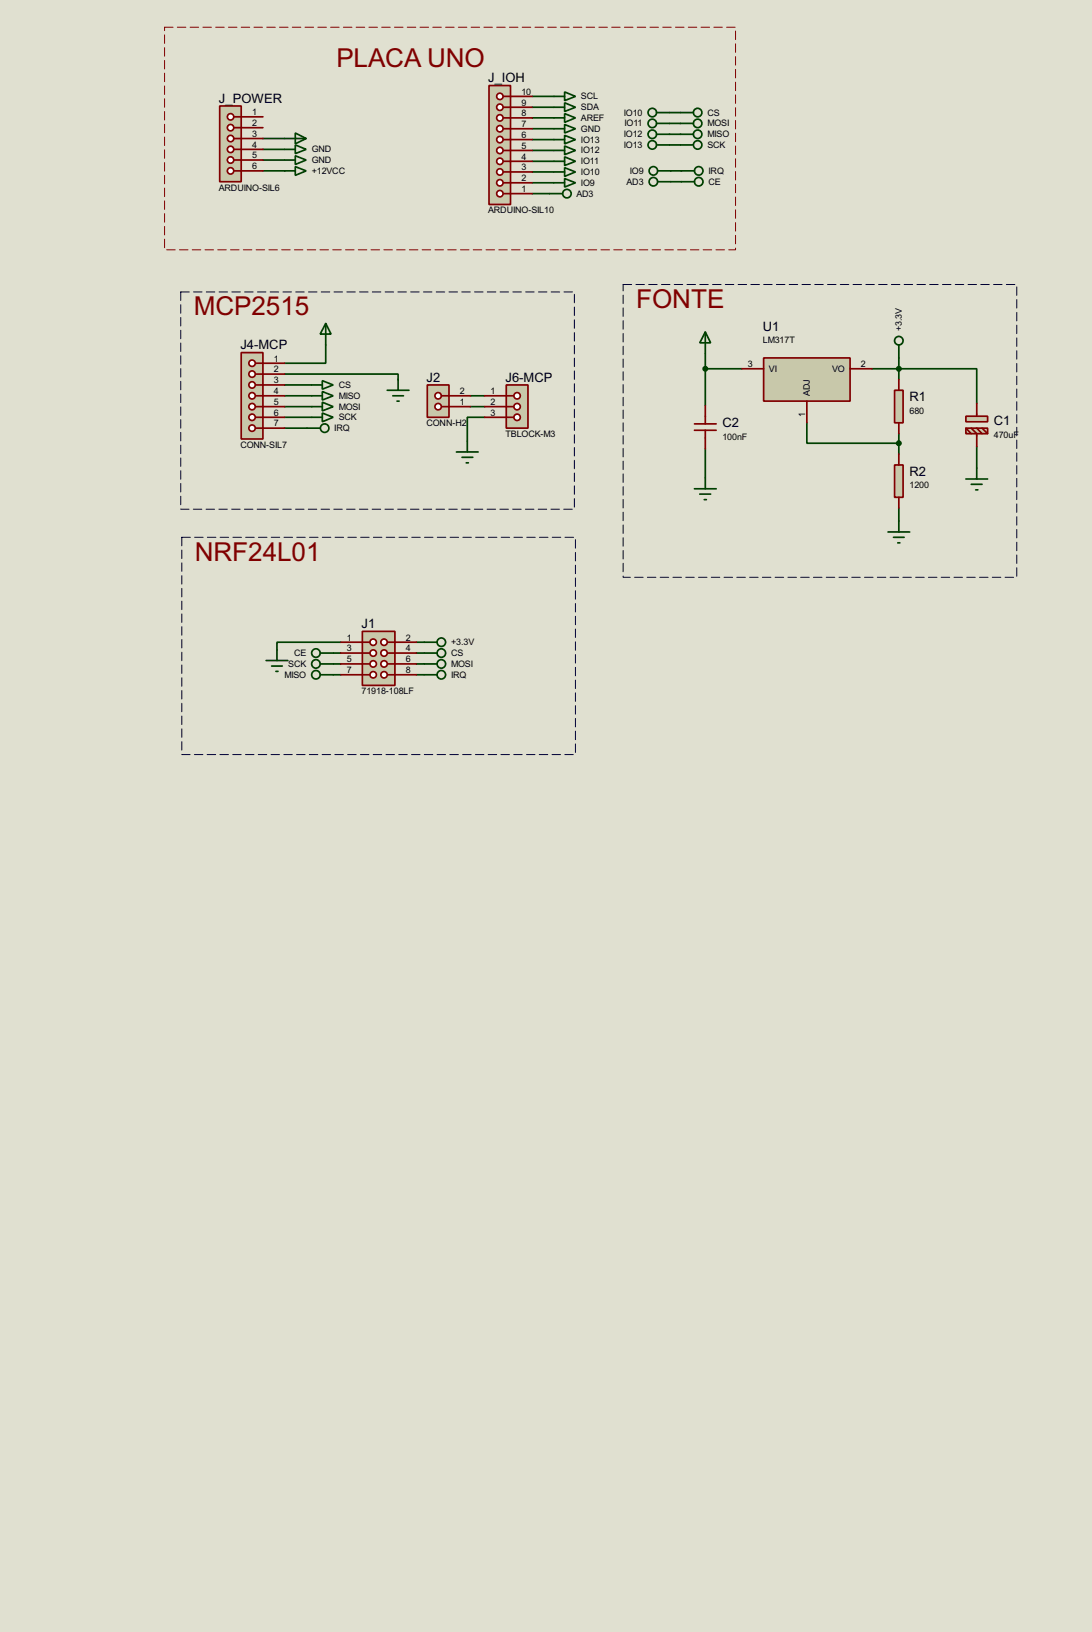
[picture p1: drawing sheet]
<svg xmlns="http://www.w3.org/2000/svg" width="256mm" height="383mm" viewBox="0 0 256 383" stroke-linecap="round" stroke-linejoin="round" font-family="sans-serif">
<path d="M0 0h256.5v383.5h-256.5z" fill="#e0e0d0"/>
<g fill="none" stroke="#004000" stroke-width=".4">
<path d="M61.8 35.1h7.6M61.8 37.6h7.6M61.8 32.6h5.1M69.4 34.1l2.5 1-2.5 1zM69.4 36.6l2.5 1-2.5 1.1zM69.4 39.2l2.5 1-2.5 1zM125 30.3h5.1M125 27.7h5.1M125 37.9h5.1M125 35.4h5.1M125 32.8h5.1M125 25.2h5.1"/>
<path d="M125 22.7h5.1M157.3 26.5h2.5M157.3 29h2.5M157.3 31.6h2.5M157.3 34.1h2.5M61.8 40.2h7.6M125 43h5.1M125 40.4h5.1M125 45.5h4.1M157.5 40.2h2.6M157.5 42.7h2.6M66.9 87.9h26.6v1.3"/>
<path d="M66.9 90.5h6.3M66.9 93h6.3M66.9 95.6h6.3M66.9 98.1h6.3M76.5 81.1v4.3h-9.6M110.5 93h3.3M110.5 95.6h3.3M113.8 98.1h-4v5.6M165.7 86.7h8.6M165.7 83.1v12.2M189.5 99.4v4.8h21.6M204.8 86.7h24.6v8.1"/>
<path d="M211.1 84.1v5.1M66.9 100.6h5.3M165.7 105.5v6.8M211.1 101.9v4.8M211.1 119.4v3.1M229.4 105v5M78.3 153.5h1.8M78.3 156h1.8M78.3 158.6h1.8M80.1 150.9h-15v1.8M97.8 153.5h1.8M97.8 156h1.8"/>
<path d="M97.8 158.6h1.8M97.8 150.9h1.8"/>
</g>
<path d="M38.7 6.4h134.1v52.3h-134.1z" fill="none" stroke="#e0e0d0" stroke-width=".23"/>
<path d="M38.7 6.4h134.1v52.3h-134.1z" fill="none" stroke="#800000" stroke-width=".23" stroke-dasharray="2 1"/>
<path d="M51.6 24.9h5.1v17.8h-5.1z" fill="#c8c8aa" stroke="#800000" stroke-width=".4"/>
<path d="M54.9 27.5h1.8" fill="none" stroke="#800000" stroke-width=".4"/>
<circle cx="54.1" cy="27.5" r=".75" fill="#feffff" stroke="#800000" stroke-width=".4"/>
<path d="M54.9 30h1.8" fill="none" stroke="#800000" stroke-width=".4"/>
<circle cx="54.1" cy="30" r=".75" fill="#feffff" stroke="#800000" stroke-width=".4"/>
<path d="M54.9 32.6h1.8" fill="none" stroke="#800000" stroke-width=".4"/>
<circle cx="54.1" cy="32.6" r=".75" fill="#feffff" stroke="#800000" stroke-width=".4"/>
<path d="M54.9 35.1h1.8" fill="none" stroke="#800000" stroke-width=".4"/>
<circle cx="54.1" cy="35.1" r=".75" fill="#feffff" stroke="#800000" stroke-width=".4"/>
<path d="M54.9 37.6h1.8" fill="none" stroke="#800000" stroke-width=".4"/>
<circle cx="54.1" cy="37.6" r=".75" fill="#feffff" stroke="#800000" stroke-width=".4"/>
<path d="M54.9 40.2h1.8" fill="none" stroke="#800000" stroke-width=".4"/>
<circle cx="54.1" cy="40.2" r=".75" fill="#feffff" stroke="#800000" stroke-width=".4"/>
<path d="M56.7 27.5h5.1M56.7 30h5.1M56.7 32.6h5.1M56.7 35.1h5.1M56.7 37.6h5.1M56.7 40.2h5.1" fill="none" stroke="#800000" stroke-width=".4"/>
<path d="M66.9 32.6h5M69.4 31.3l2.5 1.3-2.5 1.2zM130.1 30.3h2.5M130.1 27.7h2.5M132.6 29.3l2.6 1-2.6 1zM132.6 26.7l2.6 1-2.6 1.1zM130.1 43h2.5M132.6 42l2.6 1-2.6 1z" fill="none" stroke="#004000" stroke-width=".4"/>
<path d="M114.9 20.1h5v28h-5z" fill="#c8c8aa" stroke="#800000" stroke-width=".4"/>
<path d="M118.2 45.5h1.7" fill="none" stroke="#800000" stroke-width=".4"/>
<circle cx="117.4" cy="45.5" r=".75" fill="#feffff" stroke="#800000" stroke-width=".4"/>
<path d="M118.2 43h1.7" fill="none" stroke="#800000" stroke-width=".4"/>
<circle cx="117.4" cy="43" r=".75" fill="#feffff" stroke="#800000" stroke-width=".4"/>
<path d="M118.2 40.4h1.7" fill="none" stroke="#800000" stroke-width=".4"/>
<circle cx="117.4" cy="40.4" r=".75" fill="#feffff" stroke="#800000" stroke-width=".4"/>
<path d="M118.2 37.9h1.7" fill="none" stroke="#800000" stroke-width=".4"/>
<circle cx="117.4" cy="37.9" r=".75" fill="#feffff" stroke="#800000" stroke-width=".4"/>
<path d="M118.2 35.4h1.7" fill="none" stroke="#800000" stroke-width=".4"/>
<circle cx="117.4" cy="35.4" r=".75" fill="#feffff" stroke="#800000" stroke-width=".4"/>
<path d="M118.2 32.8h1.7" fill="none" stroke="#800000" stroke-width=".4"/>
<circle cx="117.4" cy="32.8" r=".75" fill="#feffff" stroke="#800000" stroke-width=".4"/>
<path d="M118.2 30.3h1.7" fill="none" stroke="#800000" stroke-width=".4"/>
<circle cx="117.4" cy="30.3" r=".75" fill="#feffff" stroke="#800000" stroke-width=".4"/>
<path d="M118.2 27.7h1.7" fill="none" stroke="#800000" stroke-width=".4"/>
<circle cx="117.4" cy="27.7" r=".75" fill="#feffff" stroke="#800000" stroke-width=".4"/>
<path d="M118.2 25.2h1.7" fill="none" stroke="#800000" stroke-width=".4"/>
<circle cx="117.4" cy="25.2" r=".75" fill="#feffff" stroke="#800000" stroke-width=".4"/>
<path d="M118.2 22.7h1.7" fill="none" stroke="#800000" stroke-width=".4"/>
<circle cx="117.4" cy="22.7" r=".75" fill="#feffff" stroke="#800000" stroke-width=".4"/>
<path d="M119.9 37.9h5.1M119.9 35.4h5.1M119.9 32.8h5.1M119.9 30.3h5.1M119.9 27.7h5.1M119.9 25.2h5.1M119.9 22.7h5.1M119.9 45.5h5.1M119.9 43h5.1M119.9 40.4h5.1" fill="none" stroke="#800000" stroke-width=".4"/>
<g fill="none" stroke="#004000" stroke-width=".4">
<path d="M130.1 37.9h2.5M130.1 35.4h2.5M130.1 32.8h2.5M130.1 25.2h2.5M130.1 22.7h2.5M132.6 39.4l2.6 1-2.6 1.1zM132.6 36.9l2.6 1-2.6 1zM132.6 34.3l2.6 1.1-2.6 1zM132.6 31.8l2.6 1-2.6 1zM132.6 24.2l2.6 1-2.6 1zM132.6 21.6l2.6 1.1-2.6 1zM130.1 40.4h2.5"/>
<path d="M73.2 95.6h2.5M73.2 98.1h2.5M73.2 93h2.5M73.2 90.5h2.5M75.7 94.5l2.6 1.1-2.6 1zM75.7 97.1l2.6 1-2.6 1zM75.7 92l2.6 1-2.6 1zM75.7 89.5l2.6 1-2.6 1zM91 91.7h5.1M92.3 93h2.5M93.3 94.3h.5M93.5 89.2v2.5"/>
</g>
<path d="M42.5 68.6h92.4v51.1h-92.4z" fill="none" stroke="#e0e0d0" stroke-width=".23"/>
<path d="M42.5 68.6h92.4v51.1h-92.4z" fill="none" stroke="#000040" stroke-width=".23" stroke-dasharray="2 1"/>
<path d="M56.7 82.9h5.1v20.3h-5.1z" fill="#c8c8aa" stroke="#800000" stroke-width=".4"/>
<path d="M60 85.4h1.8" fill="none" stroke="#800000" stroke-width=".4"/>
<circle cx="59.2" cy="85.4" r=".75" fill="#feffff" stroke="#800000" stroke-width=".4"/>
<path d="M60 87.9h1.8" fill="none" stroke="#800000" stroke-width=".4"/>
<circle cx="59.2" cy="87.9" r=".75" fill="#feffff" stroke="#800000" stroke-width=".4"/>
<path d="M60 90.5h1.8" fill="none" stroke="#800000" stroke-width=".4"/>
<circle cx="59.2" cy="90.5" r=".75" fill="#feffff" stroke="#800000" stroke-width=".4"/>
<path d="M60 93h1.8" fill="none" stroke="#800000" stroke-width=".4"/>
<circle cx="59.2" cy="93" r=".75" fill="#feffff" stroke="#800000" stroke-width=".4"/>
<path d="M60 95.6h1.8" fill="none" stroke="#800000" stroke-width=".4"/>
<circle cx="59.2" cy="95.6" r=".75" fill="#feffff" stroke="#800000" stroke-width=".4"/>
<path d="M60 98.1h1.8" fill="none" stroke="#800000" stroke-width=".4"/>
<circle cx="59.2" cy="98.1" r=".75" fill="#feffff" stroke="#800000" stroke-width=".4"/>
<path d="M60 100.6h1.8" fill="none" stroke="#800000" stroke-width=".4"/>
<circle cx="59.2" cy="100.6" r=".75" fill="#feffff" stroke="#800000" stroke-width=".4"/>
<path d="M61.8 85.4h5.1M61.8 87.9h5.1M61.8 90.5h5.1M61.8 93h5.1M61.8 95.6h5.1M61.8 98.1h5.1M61.8 100.6h5.1" fill="none" stroke="#800000" stroke-width=".4"/>
<path d="M118.9 90.5h5.1v10.1h-5.1z" fill="#c8c8aa" stroke="#800000" stroke-width=".4"/>
<path d="M118.9 93h1.8" fill="none" stroke="#800000" stroke-width=".4"/>
<circle cx="121.4" cy="93" r=".75" fill="#feffff" stroke="#800000" stroke-width=".4"/>
<path d="M118.9 95.6h1.8" fill="none" stroke="#800000" stroke-width=".4"/>
<circle cx="121.4" cy="95.6" r=".75" fill="#feffff" stroke="#800000" stroke-width=".4"/>
<path d="M118.9 98.1h1.8" fill="none" stroke="#800000" stroke-width=".4"/>
<circle cx="121.4" cy="98.1" r=".75" fill="#feffff" stroke="#800000" stroke-width=".4"/>
<path d="M113.8 93h5.1M113.8 95.6h5.1M113.8 98.1h5.1" fill="none" stroke="#800000" stroke-width=".4"/>
<g fill="none" stroke="#004000" stroke-width=".4">
<path d="M154.2 26.5h3.1M154.2 29h3.1M154.2 31.6h3.1M154.2 34.1h3.1M159.8 26.5h3.1M159.8 29h3.1M159.8 31.6h3.1M159.8 34.1h3.1M129.1 45.5h3M107.2 106.2h5.1M108.5 107.5h2.6M109.5 108.8h.5"/>
<path d="M109.8 103.7v2.5"/>
<circle cx="153.2" cy="31.6" r="1"/>
<circle cx="153.2" cy="34.1" r="1"/>
<circle cx="153.2" cy="26.5" r="1"/>
<circle cx="153.2" cy="29" r="1"/>
<circle cx="163.8" cy="31.6" r="1"/>
<circle cx="163.8" cy="34.1" r="1"/>
<circle cx="163.8" cy="26.5" r="1"/>
<circle cx="163.8" cy="29" r="1"/>
<circle cx="133.1" cy="45.5" r="1"/>
</g>
<path d="M85.1 148.4h7.7v12.7h-7.7z" fill="#c8c8aa" stroke="#800000" stroke-width=".4"/>
<path d="M85.1 150.9h1.8" fill="none" stroke="#800000" stroke-width=".4"/>
<circle cx="87.6" cy="150.9" r=".75" fill="#feffff" stroke="#800000" stroke-width=".4"/>
<path d="M85.1 153.5h1.8" fill="none" stroke="#800000" stroke-width=".4"/>
<circle cx="87.6" cy="153.5" r=".75" fill="#feffff" stroke="#800000" stroke-width=".4"/>
<path d="M85.1 156h1.8" fill="none" stroke="#800000" stroke-width=".4"/>
<circle cx="87.6" cy="156" r=".75" fill="#feffff" stroke="#800000" stroke-width=".4"/>
<path d="M85.1 158.6h1.8" fill="none" stroke="#800000" stroke-width=".4"/>
<circle cx="87.6" cy="158.6" r=".75" fill="#feffff" stroke="#800000" stroke-width=".4"/>
<path d="M91 150.9h1.8" fill="none" stroke="#800000" stroke-width=".4"/>
<circle cx="90.2" cy="150.9" r=".75" fill="#feffff" stroke="#800000" stroke-width=".4"/>
<path d="M91 153.5h1.8" fill="none" stroke="#800000" stroke-width=".4"/>
<circle cx="90.2" cy="153.5" r=".75" fill="#feffff" stroke="#800000" stroke-width=".4"/>
<path d="M91 156h1.8" fill="none" stroke="#800000" stroke-width=".4"/>
<circle cx="90.2" cy="156" r=".75" fill="#feffff" stroke="#800000" stroke-width=".4"/>
<path d="M91 158.6h1.8" fill="none" stroke="#800000" stroke-width=".4"/>
<circle cx="90.2" cy="158.6" r=".75" fill="#feffff" stroke="#800000" stroke-width=".4"/>
<path d="M80.1 150.9h5M80.1 153.5h5M80.1 156h5M80.1 158.6h5M92.8 150.9h5M92.8 153.5h5M92.8 156h5M92.8 158.6h5" fill="none" stroke="#800000" stroke-width=".4"/>
<g fill="none" stroke="#004000" stroke-width=".4">
<path d="M62.5 155.2h5.1M63.8 156.5h2.5M64.8 157.8h.5M65.1 152.7v2.5M75.2 153.5h3.1M75.2 156h3.1M75.2 158.6h3.1M99.6 153.5h3.1M99.6 156h3.1M99.6 158.6h3.1M99.6 150.9h3.1"/>
<circle cx="74.2" cy="156" r="1"/>
<circle cx="74.2" cy="158.6" r="1"/>
<circle cx="74.2" cy="153.5" r="1"/>
<circle cx="103.6" cy="150.9" r="1"/>
<circle cx="103.6" cy="156" r="1"/>
<circle cx="103.6" cy="153.5" r="1"/>
<circle cx="103.6" cy="158.6" r="1"/>
</g>
<path d="M146.4 66.9h92.4v68.8h-92.4zM42.7 126.3h92.5v51h-92.5z" fill="none" stroke="#e0e0d0" stroke-width=".23"/>
<path d="M146.4 66.9h92.4v68.8h-92.4zM42.7 126.3h92.5v51h-92.5z" fill="none" stroke="#000040" stroke-width=".23" stroke-dasharray="2 1"/>
<path d="M179.4 84.1h20.3v10.2h-20.3z" fill="#c8c8aa" stroke="#800000" stroke-width=".4"/>
<path d="M174.3 86.7h5.1M189.5 94.3v5.1M199.7 86.7h5.1" fill="none" stroke="#800000" stroke-width=".4"/>
<g fill="none" stroke="#004000" stroke-width=".4">
<path d="M165.7 78l1.2 2.6h-2.5zM165.7 78v5.1M211.1 81.1v3"/>
<circle cx="211.1" cy="80.1" r="1"/>
</g>
<path d="M210.1 91.7h2v7.7h-2z" fill="#c8c8aa" stroke="#800000" stroke-width=".4"/>
<path d="M211.1 89.2v2.5M211.1 99.4v2.5" fill="none" stroke="#800000" stroke-width=".4"/>
<path d="M210.1 109.3h2v7.6h-2z" fill="#c8c8aa" stroke="#800000" stroke-width=".4"/>
<path d="M211.1 106.7v2.6M211.1 116.9v2.5" fill="none" stroke="#800000" stroke-width=".4"/>
<g fill="#004000" stroke="#004000" stroke-width=".4">
<circle cx="211.1" cy="104.2" r=".5"/>
<circle cx="211.1" cy="86.7" r=".5"/>
</g>
<path d="M208.6 125h5.1M209.9 126.3h2.5M210.9 127.6h.5M211.1 122.5v2.5" fill="none" stroke="#004000" stroke-width=".4"/>
<g fill="#c8c8aa" stroke="#800000" stroke-width=".4">
<path d="M226.9 97.8h5.1v1.3h-5.1z"/>
<path d="M226.9 100.6h5.1v1.3h-5.1z"/>
</g>
<path d="M163.1 99.6h5.1M165.7 95.3v4.3M229.4 94.8v3M163.1 101.1h5.1M165.7 101.1v4.4M226.9 100.6l1.2 1.3M228.1 100.6l1.3 1.3v3.1M229.4 100.6l1.3 1.3M230.7 100.6l1.3 1.3" fill="none" stroke="#800000" stroke-width=".4"/>
<circle cx="165.6" cy="86.7" r=".5" fill="#004000" stroke="#004000" stroke-width=".4"/>
<g fill="none" stroke="#004000" stroke-width=".4">
<path d="M154.5 40.2h3M154.5 42.7h3M160.1 40.2h3M160.1 42.7h3M76.5 76l1.3 2.5h-2.6zM76.5 76v5.1M72.2 100.6h3M163.1 114.9h5.1M164.4 116.1h2.5M165.4 117.4h.5M165.7 112.3v2.6M226.9 112.6h5.1"/>
<path d="M228.1 113.8h2.6M229.2 115.1h.5M229.4 110v2.6"/>
<circle cx="153.4" cy="40.2" r="1"/>
<circle cx="153.4" cy="42.7" r="1"/>
<circle cx="164.1" cy="40.2" r="1"/>
<circle cx="164.1" cy="42.7" r="1"/>
<circle cx="76.2" cy="100.6" r="1"/>
</g>
<path d="M100.4 90.5h5.1v7.6h-5.1z" fill="#c8c8aa" stroke="#800000" stroke-width=".4"/>
<path d="M103.7 95.6h1.8" fill="none" stroke="#800000" stroke-width=".4"/>
<circle cx="102.9" cy="93" r=".75" fill="#feffff" stroke="#800000" stroke-width=".4"/>
<path d="M103.7 93h1.8" fill="none" stroke="#800000" stroke-width=".4"/>
<circle cx="102.9" cy="95.6" r=".75" fill="#feffff" stroke="#800000" stroke-width=".4"/>
<path d="M105.5 95.6h5M105.5 93h5" fill="none" stroke="#800000" stroke-width=".4"/>
<g font-size="6.9" fill="#800000">
<text x="79" y="15.7">PLACA UNO</text>
<text x="45.5" y="74.1">MCP2515</text>
<text x="149.4" y="72.3">FONTE</text>
<text x="45.8" y="131.8">NRF24L01</text>
</g>
<g font-size="3.4">
<text x="114.7" y="19.3">J_IOH</text>
<text x="51.4" y="24.1">J_POWER</text>
<text x="179.2" y="77.7">U1</text>
<text x="56.5" y="82.1">J4-MCP</text>
<text x="100.2" y="89.6">J2</text>
<text x="118.7" y="89.6">J6-MCP</text>
<text x="213.6" y="94.3">R1</text>
<text x="169.7" y="100.3">C2</text>
<text x="233.4" y="99.9">C1</text>
<text x="213.6" y="111.8">R2</text>
<text x="84.9" y="147.5">J1</text>
</g>
<g font-size="2.4">
<text x="122.5" y="22.2">10</text>
<text x="136.5" y="23.3">SCL</text>
<text x="59.2" y="27.1">1</text>
<text x="59.2" y="29.6">2</text>
<text x="122.5" y="29.9">7</text>
<text x="122.5" y="27.3">8</text>
<text x="122.5" y="24.8">9</text>
<text x="136.5" y="28.4">AREF</text>
<text x="136.5" y="25.9">SDA</text>
<text x="146.5" y="27.2">IO10</text>
<text x="146.7" y="29.7">IO11</text>
<text x="166.2" y="27.2">CS</text>
<text x="166.2" y="29.7">MOSI</text>
<text x="59.2" y="32.1">3</text>
<text x="59.2" y="34.7">4</text>
<text x="73.2" y="35.8">GND</text>
<text x="122.5" y="34.9">5</text>
<text x="122.5" y="32.4">6</text>
<text x="136.5" y="31">GND</text>
<text x="136.5" y="33.5">IO13</text>
<text x="146.5" y="32.3">IO12</text>
<text x="146.5" y="34.8">IO13</text>
<text x="166.2" y="32.3">MISO</text>
<text x="166.2" y="34.8">SCK</text>
<text x="59.2" y="37.2">5</text>
<text x="59.2" y="39.8">6</text>
<text x="73.2" y="38.3">GND</text>
<text x="73.2" y="40.9">+12VCC</text>
<text x="122.5" y="40">3</text>
<text x="122.5" y="37.5">4</text>
<text x="136.5" y="41.1">IO10</text>
<text x="136.5" y="38.6">IO11</text>
<text x="136.5" y="36">IO12</text>
<text x="147.9" y="40.9">IO9</text>
<text x="166.4" y="40.9">IRQ</text>
<text x="51.4" y="44.8">ARDUINO-SIL6</text>
<text x="122.5" y="45.1">1</text>
<text x="122.5" y="42.6">2</text>
<text x="135.4" y="46.2">AD3</text>
<text x="136.5" y="43.7">IO9</text>
<text x="147.2" y="43.4">AD3</text>
<text x="166.4" y="43.4">CE</text>
<text x="114.7" y="50.1">ARDUINO-SIL10</text>
<text x="211.8" y="77.7" transform="rotate(-90 211.8 77.7)">+3.3V</text>
<text x="179.2" y="80.7">LM317T</text>
<text x="64.3" y="85">1</text>
<text x="64.3" y="87.5">2</text>
<text x="175.7" y="86.3">3</text>
<text x="180.6" y="87.4">VI</text>
<text x="195.4" y="87.4">VO</text>
<text x="202.2" y="86.3">2</text>
<text x="64.3" y="90.1">3</text>
<text x="64.3" y="92.6">4</text>
<text x="64.3" y="95.2">5</text>
<text x="79.6" y="93.7">MISO</text>
<text x="79.6" y="91.1">CS</text>
<text x="108" y="95.2">1</text>
<text x="108" y="92.6">2</text>
<text x="115.2" y="92.6">1</text>
<text x="115.2" y="95.2">2</text>
<text x="190.2" y="93" transform="rotate(-90 190.2 93)">ADJ</text>
<text x="64.3" y="97.7">6</text>
<text x="64.3" y="100.2">7</text>
<text x="78.5" y="101.3">IRQ</text>
<text x="79.6" y="96.3">MOSI</text>
<text x="79.6" y="98.8">SCK</text>
<text x="100.2" y="100.2">CONN-H2</text>
<text x="115.2" y="97.7">3</text>
<text x="189.1" y="98" transform="rotate(-90 189.1 98)">1</text>
<text x="213.6" y="97.3">680</text>
<text x="56.5" y="105.2">CONN-SIL7</text>
<text x="118.7" y="102.7">TBLOCK-M3</text>
<text x="169.7" y="103.4">100nF</text>
<text x="233.4" y="102.8">470uF</text>
<text x="213.6" y="114.8">1200</text>
<text x="69.1" y="154.2">CE</text>
<text x="81.5" y="150.5">1</text>
<text x="81.5" y="153.1">3</text>
<text x="81.5" y="155.6">5</text>
<text x="95.3" y="150.5">2</text>
<text x="95.3" y="153.1">4</text>
<text x="95.3" y="155.6">6</text>
<text x="106" y="154.2">CS</text>
<text x="106" y="151.6">+3.3V</text>
<text x="66.8" y="159.3">MISO</text>
<text x="67.7" y="156.7">SCK</text>
<text x="81.5" y="158.1">7</text>
<text x="95.3" y="158.1">8</text>
<text x="106" y="156.7">MOSI</text>
<text x="106" y="159.3">IRQ</text>
<text x="84.9" y="163.2">71918-108LF</text>
</g>
</svg>
